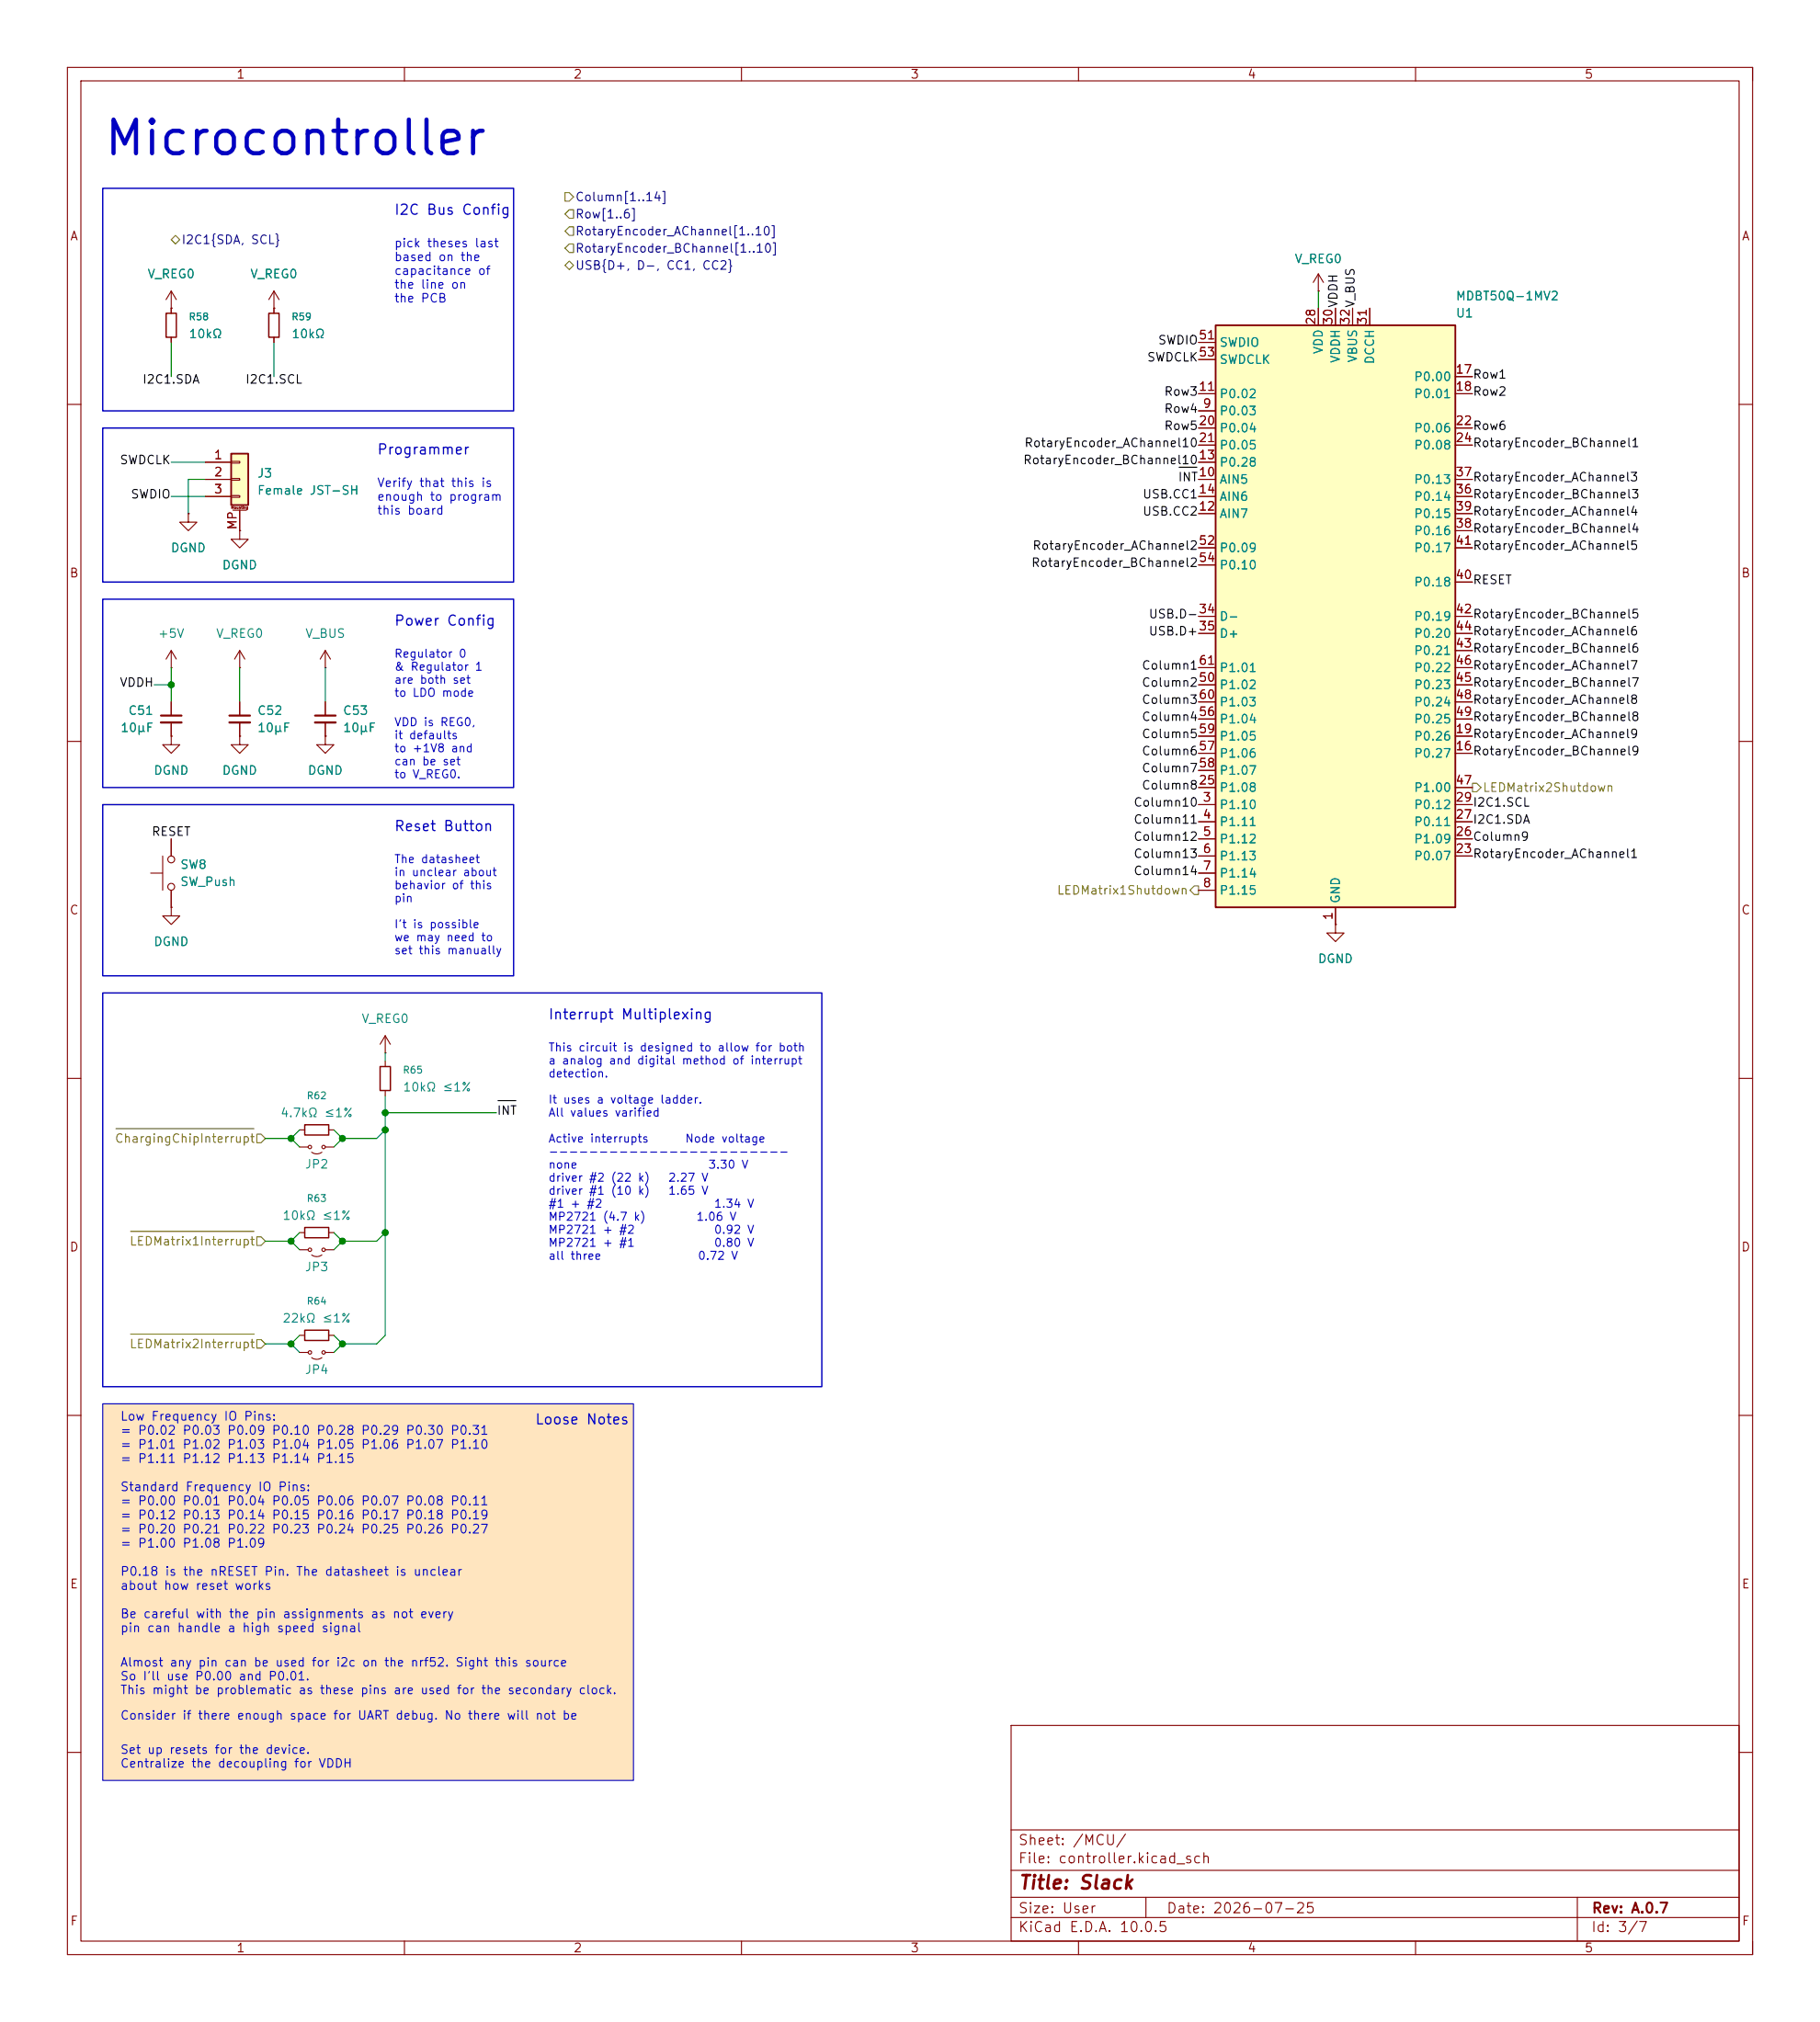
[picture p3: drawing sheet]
<svg xmlns="http://www.w3.org/2000/svg" width="270mm" height="300mm" viewBox="0 0 270 300" stroke-linecap="round" stroke-linejoin="round" font-family="sans-serif">
<g fill="none" stroke="#840000" stroke-width=".15">
<path d="M10 10h250v280h-250zM12 12h246v276h-246zM60 10v2M110 10v2M160 10v2M210 10v2M260 10v2M10 60h2M258 60h2M10 110h2M258 110h2M10 160h2"/>
<path d="M258 160h2M10 210h2M258 210h2M150 256h108v32h-108zM10 260h2M150 277.5h108M150 271.5h108M258 260h2M60 288v2M110 288v2M150 284.5h108M150 281.5h108"/>
<path d="M160 288v2M170 281.5v3M210 288v2M234 281.5v6.5M260 288v2"/>
</g>
<path d="M15.2 208.3h78.8v55.9h-78.8z" fill="#ffe5bf"/>
<g fill="none" stroke="#840000" stroke-width=".15">
<path d="M25.4 45.7h.1M25.4 43.2l-.8 1.3M25.4 43.2l.8 1.3M25.4 43.2v2.5M40.6 45.7h.1M40.6 43.2v3.3M40.6 50v.8M40.6 43.2l-.7 1.3M40.6 43.2l.8 1.3M195.6 43.2h.1M195.6 40.6l-.8 1.3M195.6 40.6l.7 1.3"/>
<path d="M195.6 40.6v2.6M25.4 134.6v1.3h-1.3l1.3 1.3 1.3-1.3h-1.3M25.4 134.6h.1M44.4 185.4h1.3M46.2 186.2l.8 .2h.4l.4-.2M48.3 185.4h1.2"/>
<circle cx="46" cy="185.4" r=".25"/>
<circle cx="48" cy="185.4" r=".25"/>
</g>
<path d="M39.9 46.5h1.5v3.5h-1.5z" fill="none" stroke="#840000" stroke-width=".2"/>
<path d="M34.3 67.3h2.5v7.6h-2.5z" fill="#ffffc2"/>
<path d="M34.3 67.3h2.5v7.6h-2.5z" fill="none" stroke="#840000" stroke-width=".25"/>
<g fill="none" stroke="#840000" stroke-width=".15">
<path d="M27.9 76.2v1.3h1.3l-1.3 1.2-1.2-1.2h1.2M27.9 76.2h.1M30.5 68.6h3.8M30.5 71.1h3.8M30.5 73.7h3.8M34.3 68.5h1.3v.2h-1.3zM34.3 71h1.3v.2h-1.3zM34.3 73.5h1.3v.3h-1.3zM34.5 75.7h2.1M35.6 78.7v1.3h1.2l-1.2 1.3-1.3-1.3h1.3M35.6 78.7h.1M35.6 75.7v3"/>
<path d="M25.4 99.1h.1M25.4 96.5v2.6M25.4 96.5l-.8 1.3M25.4 96.5l.8 1.3M35.6 99.1h.1M35.6 96.5v2.6M35.6 96.5l-.8 1.3M35.6 96.5l.7 1.3M48.3 99.1h.1M48.3 96.5l-.8 1.3M48.3 96.5l.7 1.3M48.3 96.5v2.6"/>
<path d="M25.4 109.2v1.3h1.3l-1.3 1.3-1.3-1.3h1.3M25.4 109.2h.1M25.4 104.1v2.1M25.4 107.2v2M48.3 109.2v1.3h-1.3l1.3 1.3 1.2-1.3h-1.2M48.3 109.2h.1M48.3 104.1v2.1M48.3 107.2v2M57.1 156.2h.1M57.1 153.7l-.7 1.2M57.1 153.7l.8 1.2M57.1 153.7v2.5"/>
<path d="M57.1 157.5v.7M57.1 161.8v.8M44.4 198.1h.8M48.8 198.1h.7"/>
</g>
<path d="M56.4 158.2h1.5v3.6h-1.5zM45.2 197.4h3.6v1.5h-3.6z" fill="none" stroke="#840000" stroke-width=".2"/>
<path d="M23.9 106.2h3M46.7 106.2h3.1" fill="none" stroke="#840000" stroke-width=".3"/>
<path d="M23.9 107.2h3M46.7 107.2h3.1" fill="none" stroke="#840000" stroke-width=".33"/>
<path d="M180.3 48.3h35.6v86.3h-35.6z" fill="#ffffc2"/>
<path d="M180.3 48.3h35.6v86.3h-35.6z" fill="none" stroke="#840000" stroke-width=".25"/>
<g fill="none" stroke="#840000" stroke-width=".15">
<path d="M25.4 45.7h.1M25.4 45.7v.8M25.4 50v.8M40.6 45.7h.1M40.6 45.7v.8M40.6 50v.8M177.8 58.4h2.5M177.8 50.8h2.5M177.8 53.3h2.5M195.6 43.2h.1M195.6 45.7v2.6M198.1 45.7v2.6"/>
<path d="M200.7 45.7v2.6M203.2 45.7v2.6M215.9 58.4h2.5M215.9 55.9h2.5M27.9 76.2h.1M30.5 71.1h3.8M30.5 68.6h3.8M30.5 73.7h3.8M35.6 78.7h.1M35.6 75.7v3M177.8 61h2.5M177.8 71.1h2.5"/>
<path d="M177.8 76.2h2.5M177.8 68.6h2.5M177.8 73.7h2.5M177.8 63.5h2.5M177.8 66h2.5M215.9 71.1h2.5M215.9 76.2h2.5M215.9 73.7h2.5M215.9 63.5h2.5M215.9 66h2.5M215.9 78.7h2.5M177.8 91.4h2.5"/>
<path d="M177.8 94h2.5M177.8 81.3h2.5M177.8 99.1h2.5M177.8 83.8h2.5M215.9 91.4h2.5M215.9 94h2.5M215.9 86.4h2.5M215.9 81.3h2.5M215.9 96.5h2.5M215.9 99.1h2.5M25.4 109.2h.1M25.4 104.1v2.1"/>
<path d="M25.4 107.2v2M35.6 109.2v1.3h1.2l-1.2 1.3-1.3-1.3h1.3M35.6 109.2h.1M35.6 104.1v2.1M35.6 107.2v2M48.3 109.2h.1M48.3 104.1v2.1M48.3 107.2v2M177.8 119.4h2.5M177.8 111.8h2.5M177.8 109.2h2.5M177.8 116.8h2.5"/>
<path d="M177.8 101.6h2.5M177.8 104.1h2.5M177.8 106.7h2.5M177.8 114.3h2.5M215.9 119.4h2.5M215.9 111.8h2.5M215.9 109.2h2.5M215.9 116.8h2.5M215.9 101.6h2.5M215.9 104.1h2.5M215.9 106.7h2.5M22.4 129.5h1.7"/>
<path d="M24.1 127v5.1M25.4 134.6h.1M25.4 124.5v2.5M25.4 132.1v2.5M177.8 121.9h2.5M177.8 124.5h2.5M177.8 127h2.5M177.8 129.5h2.5M177.8 132.1h2.5M198.1 137.2v1.2h1.3l-1.3 1.3-1.3-1.3h1.3M198.1 137.2h.1M198.1 134.6v2.6"/>
<path d="M215.9 121.9h2.5M215.9 124.5h2.5M215.9 127h2.5M44.4 170.2h1.3M44.4 167.6h.8M46.2 170.9l.8 .3 .4-.1 .4-.2M48.3 170.2h1.2M48.8 167.6h.7M44.4 182.9h.8M48.8 182.9h.7M44.4 200.7h1.3M46.2 201.4l.8 .3 .4-.1 .4-.2"/>
<path d="M48.3 200.7h1.2"/>
<circle cx="25.4" cy="131.6" r=".51"/>
<circle cx="25.4" cy="127.5" r=".51"/>
<circle cx="46" cy="170.2" r=".25"/>
<circle cx="48" cy="170.2" r=".25"/>
<circle cx="46" cy="200.7" r=".25"/>
<circle cx="48" cy="200.7" r=".25"/>
</g>
<path d="M24.6 46.5h1.6v3.5h-1.6zM45.2 166.9h3.6v1.5h-3.6zM45.2 182.1h3.6v1.5h-3.6z" fill="none" stroke="#840000" stroke-width=".2"/>
<path d="M34 106.2h3.1" fill="none" stroke="#840000" stroke-width=".3"/>
<path d="M34 107.2h3.1" fill="none" stroke="#840000" stroke-width=".33"/>
<g fill="none" stroke="#848400" stroke-width=".15">
<path d="M26 34.9l.7 .7-.7 .6-.6-.6zM83.8 28.6h.7l.6 .6-.6 .6h-.7zM83.8 39.4l.7-.7 .6 .7-.6 .6zM84.5 33.7h.6v1.2h-.6l-.7-.6zM84.5 31.1h.6v1.3h-.6l-.7-.6zM84.5 36.2h.6v1.3h-.6l-.7-.7zM218.4 116.2h.7l.6 .6-.6 .7h-.7zM177.2 131.4h.6v1.3h-.6l-.7-.6zM17.2 167.5h20.5M38.1 168.3h.6l.7 .6-.7 .6h-.6zM19.4 197.9h18.3M19.4 182.7h18.3"/>
<path d="M38.1 198.8h.6l.7 .6-.7 .6h-.6zM38.1 183.5h.6l.7 .7-.7 .6h-.6z"/>
</g>
<path d="M174.9 69.3h2.7M73.9 163.3h2.6" fill="none" stroke="#000" stroke-width=".15"/>
<g fill="none" stroke="#008400" stroke-width=".15">
<path d="M25.4 50.8v5.1M40.6 50.8v5.1M195.6 43.2v2.5M25.4 68.6h5.1M25.4 73.7h5.1M30.5 71.1h-2.6v5.1M25.4 99.1v5M35.6 99.1v5M48.3 99.1v5M22.9 101.6h2.5M57.1 156.2v1.3M39.4 168.9h3.8"/>
<path d="M43.2 168.9l1.2 1.3M44.4 167.6l-1.2 1.3M49.5 167.6l1.3 1.3M50.8 168.9l-1.3 1.3M57.1 162.6v35.5l-1.2 1.3h-5.1M57.1 165.1h16.6M57.1 167.6l-1.2 1.3h-5.1M39.4 199.4h3.8M39.4 184.2h3.8M43.2 184.2l1.2 1.2M43.2 199.4l1.2 1.3M44.4 182.9l-1.2 1.3"/>
<path d="M44.4 198.1l-1.2 1.3M49.5 182.9l1.3 1.3M49.5 198.1l1.3 1.3M50.8 184.2l-1.3 1.2M50.8 199.4l-1.3 1.3M57.1 182.9l-1.2 1.3h-5.1"/>
</g>
<path d="M15.2 27.9h61v33.1h-61zM15.2 63.5h61v22.9h-61zM15.2 88.9h61v27.9h-61zM15.2 119.4h61v25.4h-61zM15.2 147.3h106.7v58.4h-106.7z" fill="none" stroke="#0000c2" stroke-width=".2"/>
<path d="M15.2 208.3h78.8v55.9h-78.8z" fill="none" stroke="#0000c2" stroke-width=".15"/>
<g fill="#008400" stroke="#008400" stroke-width=".14">
<circle cx="25.4" cy="101.6" r=".46"/>
<circle cx="57.1" cy="167.6" r=".46"/>
<circle cx="57.1" cy="165.1" r=".46"/>
<circle cx="43.2" cy="184.2" r=".46"/>
<circle cx="50.8" cy="184.2" r=".46"/>
<circle cx="43.2" cy="199.4" r=".46"/>
<circle cx="50.8" cy="199.4" r=".46"/>
<circle cx="57.1" cy="182.9" r=".46"/>
<circle cx="50.8" cy="168.9" r=".46"/>
<circle cx="43.2" cy="168.9" r=".46"/>
</g>
<text font-size="5" fill="#0000c2" x="15.2" y="24.2">Microcontroller</text>
<text font-size="2" fill="#840000" x="151" y="280.8">Title: Slack</text>
<g font-size="1.5" fill="#0000c2">
<text x="58.4" y="32.2">I2C Bus Config</text>
<text x="55.9" y="67.8">Programmer</text>
<text x="58.4" y="93.2">Power Config</text>
<text x="58.4" y="123.7">Reset Button</text>
<text x="81.3" y="151.6">Interrupt Multiplexing</text>
<text x="79.3" y="211.7">Loose Notes</text>
</g>
<g font-size="1.5" fill="#840000">
<text x="151" y="274.1">Sheet: /MCU/</text>
<text x="151" y="276.8">File: controller.kicad_sch</text>
<text x="151" y="287">KiCad E.D.A. 10.0.5</text>
<text x="151" y="284.2">Size: User</text>
<text x="173" y="284.2">Date: 2026-07-25</text>
<text x="236" y="287">Id: 3/7</text>
<text x="236" y="284.2">Rev: A.0.7</text>
</g>
<g font-size="1.3" fill="#840000">
<text x="35" y="12">1</text>
<text x="85" y="12">2</text>
<text x="135" y="12">3</text>
<text x="185" y="12">4</text>
<text x="235" y="12">5</text>
<text x="10.3" y="36">A</text>
<text x="258.3" y="36">A</text>
<text x="177.7" y="50.7">51</text>
<text x="177.7" y="53.2">53</text>
<text x="195.4" y="48.3" transform="rotate(-90 195.4 48.3)">28</text>
<text x="198" y="48.3" transform="rotate(-90 198 48.3)">30</text>
<text x="200.5" y="48.3" transform="rotate(-90 200.5 48.3)">32</text>
<text x="203.1" y="48.3" transform="rotate(-90 203.1 48.3)">31</text>
<text x="177.7" y="58.3">11</text>
<text x="215.8" y="55.7">17</text>
<text x="215.8" y="58.3">18</text>
<text x="177.7" y="63.4">20</text>
<text x="177.7" y="65.9">21</text>
<text x="178.3" y="60.8">9</text>
<text x="215.8" y="63.4">22</text>
<text x="215.8" y="65.9">24</text>
<text x="31.7" y="68.4">1</text>
<text x="31.7" y="71">2</text>
<text x="177.7" y="71">10</text>
<text x="177.7" y="68.4">13</text>
<text x="215.8" y="71">37</text>
<text x="31.7" y="73.5">3</text>
<text x="177.7" y="76.1">12</text>
<text x="177.7" y="73.5">14</text>
<text x="215.8" y="73.5">36</text>
<text x="215.8" y="76.1">39</text>
<text x="35.4" y="78.7" transform="rotate(-90 35.4 78.7)">MP</text>
<text x="177.7" y="81.1">52</text>
<text x="177.7" y="83.7">54</text>
<text x="215.8" y="78.6">38</text>
<text x="215.8" y="81.1">41</text>
<text x="10.2" y="86">B</text>
<text x="215.8" y="86.2">40</text>
<text x="258.2" y="86">B</text>
<text x="177.7" y="91.3">34</text>
<text x="177.7" y="93.8">35</text>
<text x="215.8" y="91.3">42</text>
<text x="215.8" y="93.8">44</text>
<text x="177.7" y="101.5">50</text>
<text x="177.7" y="98.9">61</text>
<text x="215.8" y="96.4">43</text>
<text x="215.8" y="101.5">45</text>
<text x="215.8" y="98.9">46</text>
<text x="177.7" y="106.5">56</text>
<text x="177.7" y="104">60</text>
<text x="215.8" y="104">48</text>
<text x="215.8" y="106.5">49</text>
<text x="177.7" y="111.6">57</text>
<text x="177.7" y="109.1">59</text>
<text x="215.8" y="111.6">16</text>
<text x="215.8" y="109.1">19</text>
<text x="177.7" y="116.7">25</text>
<text x="177.7" y="114.2">58</text>
<text x="178.3" y="119.2">3</text>
<text x="215.8" y="119.2">29</text>
<text x="215.8" y="116.7">47</text>
<text x="178.3" y="121.8">4</text>
<text x="178.3" y="124.3">5</text>
<text x="215.8" y="124.3">26</text>
<text x="215.8" y="121.8">27</text>
<text x="178.3" y="126.9">6</text>
<text x="178.3" y="129.4">7</text>
<text x="178.3" y="131.9">8</text>
<text x="215.8" y="126.9">23</text>
<text x="10.2" y="136">C</text>
<text x="198" y="136.6" transform="rotate(-90 198 136.6)">1</text>
<text x="258.2" y="136">C</text>
<text x="10.2" y="186">D</text>
<text x="258.2" y="186">D</text>
<text x="10.3" y="236">E</text>
<text x="258.3" y="236">E</text>
<text x="10.3" y="286">F</text>
<text x="258.3" y="286">F</text>
<text x="35" y="290">1</text>
<text x="85" y="290">2</text>
<text x="135" y="290">3</text>
<text x="185" y="290">4</text>
<text x="235" y="290">5</text>
</g>
<g font-size="1.3" fill="#000084">
<text x="85.3" y="35.3">RotaryEncoder_AChannel[1..10]</text>
<text x="85.3" y="32.7">Row[1..6]</text>
<text x="85.3" y="30.2">Column[1..14]</text>
<text x="26.8" y="36.5">I2C1{SDA, SCL}</text>
<text x="85.3" y="40.3">USB{D+, D-, CC1, CC2}</text>
<text x="85.3" y="37.8">RotaryEncoder_BChannel[1..10]</text>
</g>
<g font-size="1.3" fill="#008484">
<text x="21.8" y="41.6">V_REG0</text>
<text x="37" y="41.6">V_REG0</text>
<text x="192" y="39.4">V_REG0</text>
<text x="215.9" y="47.4">U1</text>
<text x="215.9" y="44.9">MDBT50Q-1MV2</text>
<text x="27.9" y="50.5">10kΩ</text>
<text x="43.2" y="50.5">10kΩ</text>
<text x="180.8" y="51.8">SWDIO</text>
<text x="196.5" y="52.6" transform="rotate(-90 196.5 52.6)">VDD</text>
<text x="199.1" y="54" transform="rotate(-90 199.1 54)">VDDH</text>
<text x="201.6" y="53.9" transform="rotate(-90 201.6 53.9)">VBUS</text>
<text x="180.8" y="59.4">P0.02</text>
<text x="180.8" y="54.3">SWDCLK</text>
<text x="204.2" y="54.1" transform="rotate(-90 204.2 54.1)">DCCH</text>
<text x="209.7" y="56.8">P0.00</text>
<text x="209.7" y="59.4">P0.01</text>
<text x="180.8" y="61.9">P0.03</text>
<text x="180.8" y="64.5">P0.04</text>
<text x="209.7" y="64.5">P0.06</text>
<text x="38.1" y="71.2">J3</text>
<text x="180.8" y="69.5">P0.28</text>
<text x="180.8" y="67">P0.05</text>
<text x="209.7" y="67">P0.08</text>
<text x="38.1" y="73.7">Female JST-SH</text>
<text x="180.8" y="72.1">AIN5</text>
<text x="180.8" y="77.2">AIN7</text>
<text x="180.8" y="74.6">AIN6</text>
<text x="209.7" y="74.6">P0.14</text>
<text x="209.7" y="72.1">P0.13</text>
<text x="209.7" y="77.2">P0.15</text>
<text x="25.2" y="82.2">DGND</text>
<text x="180.8" y="82.2">P0.09</text>
<text x="209.7" y="79.7">P0.16</text>
<text x="209.7" y="82.2">P0.17</text>
<text x="32.9" y="84.8">DGND</text>
<text x="180.8" y="84.8">P0.10</text>
<text x="209.7" y="87.3">P0.18</text>
<text x="23.3" y="94.9">+5V</text>
<text x="32" y="94.9">V_REG0</text>
<text x="45.2" y="94.9">V_BUS</text>
<text x="180.8" y="92.4">D-</text>
<text x="180.8" y="94.9">D+</text>
<text x="209.7" y="92.4">P0.19</text>
<text x="209.7" y="94.9">P0.20</text>
<text x="180.8" y="100">P1.01</text>
<text x="209.7" y="97.5">P0.21</text>
<text x="209.7" y="100">P0.22</text>
<text x="18.9" y="106.4">C51</text>
<text x="38.1" y="106.4">C52</text>
<text x="50.8" y="106.4">C53</text>
<text x="180.8" y="102.6">P1.02</text>
<text x="180.8" y="107.6">P1.04</text>
<text x="180.8" y="105.1">P1.03</text>
<text x="209.7" y="102.6">P0.23</text>
<text x="209.7" y="105.1">P0.24</text>
<text x="209.7" y="107.6">P0.25</text>
<text x="17.8" y="108.9">10μF</text>
<text x="38.1" y="108.9">10μF</text>
<text x="50.8" y="108.9">10μF</text>
<text x="180.8" y="112.7">P1.06</text>
<text x="180.8" y="110.2">P1.05</text>
<text x="209.7" y="112.7">P0.27</text>
<text x="209.7" y="110.2">P0.26</text>
<text x="22.7" y="115.3">DGND</text>
<text x="32.9" y="115.3">DGND</text>
<text x="45.6" y="115.3">DGND</text>
<text x="180.8" y="117.8">P1.08</text>
<text x="180.8" y="115.3">P1.07</text>
<text x="209.7" y="117.8">P1.00</text>
<text x="180.8" y="120.3">P1.10</text>
<text x="180.8" y="122.9">P1.11</text>
<text x="180.8" y="125.4">P1.12</text>
<text x="209.7" y="125.4">P1.09</text>
<text x="209.7" y="122.9">P0.11</text>
<text x="209.7" y="120.3">P0.12</text>
<text x="26.7" y="129.2">SW8</text>
<text x="26.7" y="131.8">SW_Push</text>
<text x="180.8" y="128">P1.13</text>
<text x="180.8" y="130.5">P1.14</text>
<text x="209.7" y="128">P0.07</text>
<text x="180.8" y="133">P1.15</text>
<text x="199.1" y="134.1" transform="rotate(-90 199.1 134.1)">GND</text>
<text x="22.7" y="140.7">DGND</text>
<text x="195.4" y="143.2">DGND</text>
<text x="53.5" y="152.1">V_REG0</text>
<text x="41.5" y="166.1">4.7kΩ ≤1%</text>
<text x="59.7" y="162.3">10kΩ ≤1%</text>
<text x="45.1" y="173.7">JP2</text>
<text x="41.8" y="181.3">10kΩ ≤1%</text>
<text x="45.1" y="188.9">JP3</text>
<text x="41.8" y="196.5">22kΩ ≤1%</text>
<text x="45.1" y="204.2">JP4</text>
</g>
<g font-size="1.3" fill="#0000c2">
<text x="58.4" y="37">pick theses last</text>
<text x="58.4" y="39.1">based on the</text>
<text x="58.4" y="41.1">capacitance of</text>
<text x="58.4" y="43.2">the line on</text>
<text x="58.4" y="45.2">the PCB</text>
<text x="55.9" y="72.6">Verify that this is</text>
<text x="55.9" y="74.6">enough to program</text>
<text x="55.9" y="76.7">this board</text>
<text x="17.8" y="211.1">Low Frequency IO Pins:</text>
<text x="17.8" y="213.2">= P0.02 P0.03 P0.09 P0.10 P0.28 P0.29 P0.30 P0.31</text>
<text x="17.8" y="215.3">= P1.01 P1.02 P1.03 P1.04 P1.05 P1.06 P1.07 P1.10</text>
<text x="17.8" y="217.4">= P1.11 P1.12 P1.13 P1.14 P1.15</text>
<text x="17.8" y="221.6">Standard Frequency IO Pins:</text>
<text x="17.8" y="223.7">= P0.00 P0.01 P0.04 P0.05 P0.06 P0.07 P0.08 P0.11</text>
<text x="17.8" y="225.8">= P0.12 P0.13 P0.14 P0.15 P0.16 P0.17 P0.18 P0.19</text>
<text x="17.8" y="227.8">= P0.20 P0.21 P0.22 P0.23 P0.24 P0.25 P0.26 P0.27</text>
<text x="17.8" y="229.9">= P1.00 P1.08 P1.09</text>
<text x="17.8" y="234.1">P0.18 is the nRESET Pin. The datasheet is unclear</text>
<text x="17.8" y="236.2">about how reset works</text>
<text x="17.8" y="240.4">Be careful with the pin assignments as not every</text>
<text x="17.8" y="242.5">pin can handle a high speed signal</text>
<text x="17.8" y="247.6">Almost any pin can be used for i2c on the nrf52. Sight this source</text>
<text x="17.8" y="249.6">So I'll use P0.00 and P0.01.</text>
<text x="17.8" y="251.7">This might be problematic as these pins are used for the secondary clock.</text>
<text x="17.8" y="255.5">Consider if there enough space for UART debug. No there will not be</text>
<text x="17.8" y="260.5">Set up resets for the device.</text>
<text x="17.8" y="262.6">Centralize the decoupling for VDDH</text>
</g>
<g font-size="1.3">
<text x="198.7" y="45.7" transform="rotate(-90 198.7 45.7)">VDDH</text>
<text x="201.3" y="45.7" transform="rotate(-90 201.3 45.7)">V_BUS</text>
<text x="170.1" y="54">SWDCLK</text>
<text x="171.7" y="51.4">SWDIO</text>
<text x="21" y="57.2">I2C1.SDA</text>
<text x="36.3" y="57.2">I2C1.SCL</text>
<text x="172.6" y="59">Row3</text>
<text x="218.4" y="56.5">Row1</text>
<text x="218.4" y="59">Row2</text>
<text x="172.6" y="61.6">Row4</text>
<text x="172.6" y="64.1">Row5</text>
<text x="218.4" y="64.1">Row6</text>
<text x="17.7" y="69.2">SWDCLK</text>
<text x="151.7" y="69.2">RotaryEncoder_BChannel10</text>
<text x="151.9" y="66.7">RotaryEncoder_AChannel10</text>
<text x="174.7" y="71.7">INT</text>
<text x="218.4" y="71.7">RotaryEncoder_AChannel3</text>
<text x="218.4" y="66.7">RotaryEncoder_BChannel1</text>
<text x="19.3" y="74.3">SWDIO</text>
<text x="169.4" y="76.8">USB.CC2</text>
<text x="169.4" y="74.3">USB.CC1</text>
<text x="218.4" y="76.8">RotaryEncoder_AChannel4</text>
<text x="218.4" y="74.3">RotaryEncoder_BChannel3</text>
<text x="153.1" y="81.9">RotaryEncoder_AChannel2</text>
<text x="218.4" y="81.9">RotaryEncoder_AChannel5</text>
<text x="218.4" y="79.4">RotaryEncoder_BChannel4</text>
<text x="152.9" y="84.4">RotaryEncoder_BChannel2</text>
<text x="218.4" y="87">RESET</text>
<text x="170.3" y="92.1">USB.D-</text>
<text x="170.3" y="94.6">USB.D+</text>
<text x="218.4" y="94.6">RotaryEncoder_AChannel6</text>
<text x="218.4" y="92.1">RotaryEncoder_BChannel5</text>
<text x="169.3" y="99.7">Column1</text>
<text x="218.4" y="99.7">RotaryEncoder_AChannel7</text>
<text x="218.4" y="97.1">RotaryEncoder_BChannel6</text>
<text x="17.7" y="102.2">VDDH</text>
<text x="169.3" y="102.2">Column2</text>
<text x="169.3" y="104.8">Column3</text>
<text x="169.3" y="107.3">Column4</text>
<text x="218.4" y="107.3">RotaryEncoder_BChannel8</text>
<text x="218.4" y="104.8">RotaryEncoder_AChannel8</text>
<text x="218.4" y="102.2">RotaryEncoder_BChannel7</text>
<text x="169.3" y="109.8">Column5</text>
<text x="169.3" y="112.4">Column6</text>
<text x="218.4" y="112.4">RotaryEncoder_BChannel9</text>
<text x="218.4" y="109.8">RotaryEncoder_AChannel9</text>
<text x="168.1" y="120">Column10</text>
<text x="169.3" y="117.5">Column8</text>
<text x="169.3" y="114.9">Column7</text>
<text x="218.4" y="120">I2C1.SCL</text>
<text x="22.4" y="124.3">RESET</text>
<text x="168.1" y="125.1">Column12</text>
<text x="168.1" y="122.5">Column11</text>
<text x="218.4" y="125.1">Column9</text>
<text x="218.4" y="122.5">I2C1.SDA</text>
<text x="168.1" y="130.2">Column14</text>
<text x="168.1" y="127.6">Column13</text>
<text x="218.4" y="127.6">RotaryEncoder_AChannel1</text>
<text x="73.6" y="165.7">INT</text>
</g>
<g font-size="1.3" fill="#848400">
<text x="219.9" y="117.8">LEDMatrix2Shutdown</text>
<text x="156.7" y="133">LEDMatrix1Shutdown</text>
<text x="16.9" y="169.9">ChargingChipInterrupt</text>
<text x="19.1" y="185.1">LEDMatrix1Interrupt</text>
<text x="19.1" y="200.4">LEDMatrix2Interrupt</text>
</g>
<g font-size="1.2" fill="#0000c2">
<text x="58.4" y="97.9">Regulator 0</text>
<text x="58.4" y="99.8">&amp; Regulator 1</text>
<text x="58.4" y="101.7">are both set</text>
<text x="58.4" y="103.7">to LDO mode</text>
<text x="58.4" y="108">VDD is REG0,</text>
<text x="58.4" y="110">it defaults</text>
<text x="58.4" y="111.9">to +1V8 and</text>
<text x="58.4" y="113.8">can be set</text>
<text x="58.4" y="115.8">to V_REG0.</text>
<text x="58.4" y="128.4">The datasheet</text>
<text x="58.4" y="130.3">in unclear about</text>
<text x="58.4" y="132.2">behavior of this</text>
<text x="58.4" y="134.2">pin</text>
<text x="58.4" y="138">I't is possible</text>
<text x="58.4" y="140">we may need to</text>
<text x="58.4" y="141.9">set this manually</text>
<text x="81.3" y="156.3">This circuit is designed to allow for both</text>
<text x="81.3" y="158.2">a analog and digital method of interrupt</text>
<text x="81.3" y="160.2">detection.</text>
<text x="81.3" y="164">It uses a voltage ladder.</text>
<text x="81.3" y="166">All values varified</text>
<text x="81.3" y="169.8">Active interrupts</text>
<text x="81.3" y="171.8">------------------------</text>
<text x="81.3" y="173.7">none</text>
<text x="101.5" y="169.8">Node voltage</text>
<text x="105" y="173.7">3.30 V</text>
<text x="81.3" y="175.6">driver #2 (22 k)</text>
<text x="81.3" y="177.6">driver #1 (10 k)</text>
<text x="81.3" y="179.5">#1 + #2</text>
<text x="99" y="175.6">2.27 V</text>
<text x="99" y="177.6">1.65 V</text>
<text x="105.8" y="179.5">1.34 V</text>
<text x="81.3" y="181.4">MP2721 (4.7 k)</text>
<text x="81.3" y="183.3">MP2721 + #2</text>
<text x="81.3" y="185.3">MP2721 + #1</text>
<text x="103.2" y="181.4">1.06 V</text>
<text x="105.8" y="183.3">0.92 V</text>
<text x="105.8" y="185.3">0.80 V</text>
<text x="81.3" y="187.2">all three</text>
<text x="103.4" y="187.2">0.72 V</text>
</g>
<g font-size="1" fill="#008484">
<text x="27.9" y="47.8">R58</text>
<text x="43.2" y="47.8">R59</text>
<text x="59.7" y="159.5">R65</text>
<text x="45.4" y="163.3">R62</text>
<text x="45.4" y="178.6">R63</text>
<text x="45.4" y="193.8">R64</text>
</g>
<text font-size=".4" fill="#840000" x="34.2" y="75.6">Mounting</text>
</svg>
